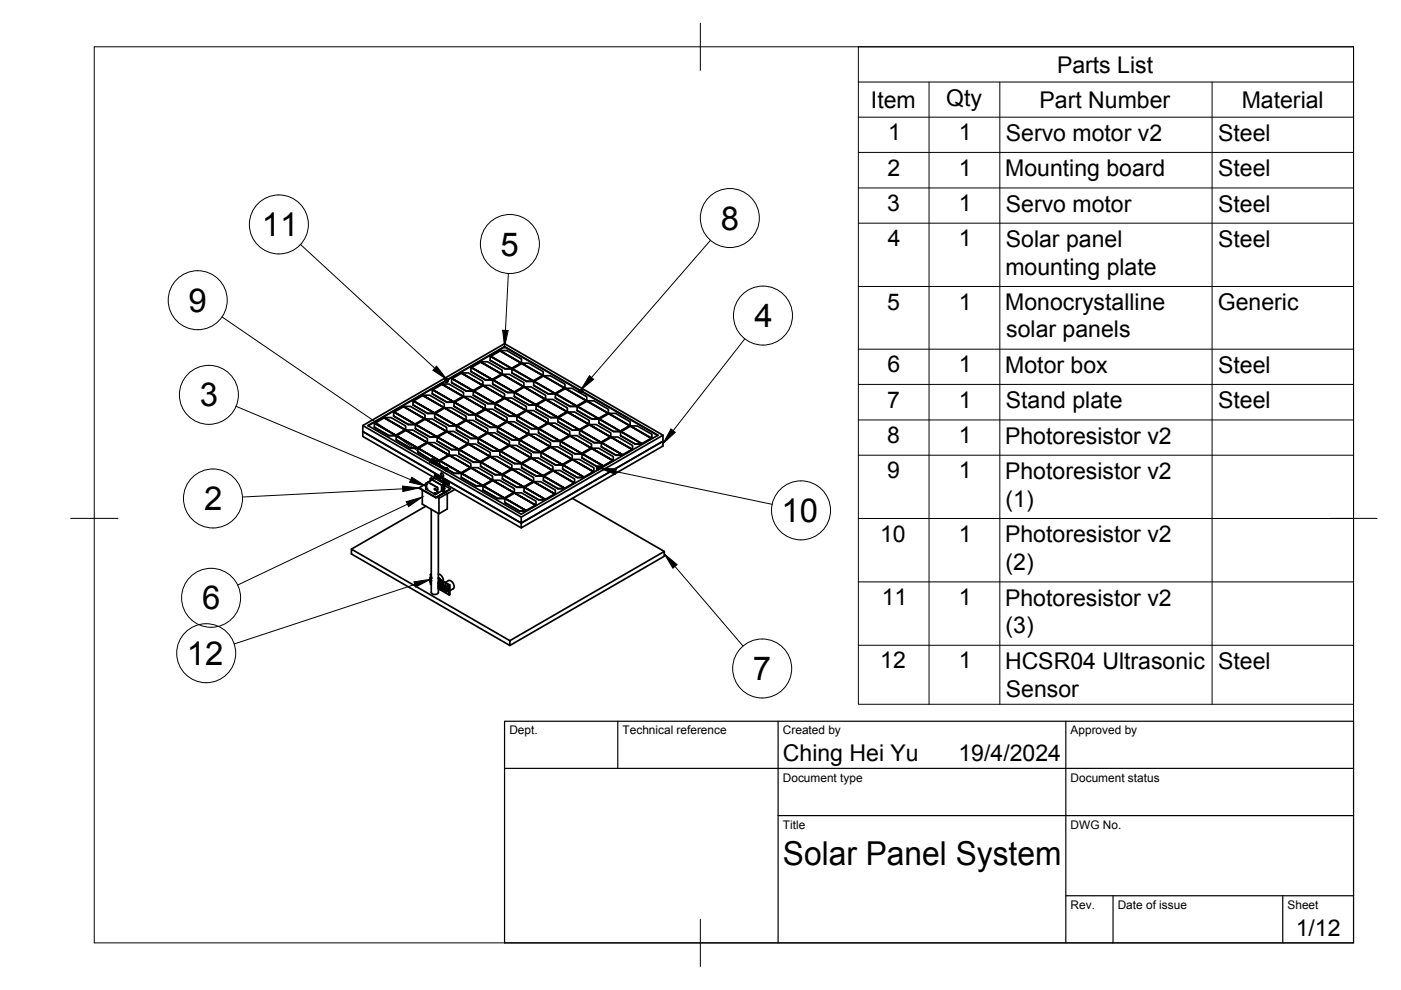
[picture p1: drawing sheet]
<svg xmlns="http://www.w3.org/2000/svg" width="297mm" height="210mm" viewBox="0 0 297 210" stroke-linecap="round" stroke-linejoin="round" font-family="sans-serif">
<!-- layer: Visible -->
<g fill="none" stroke="#000" stroke-width=".36">
<path d="M97.9 79.1l4.4 2.6zM97.9 79.1h1.4l3.1 1.7-.1 .9M99.8 78l4.5 2.5h-1.4l-3.1-1.7zM99.8 78.8l3.1 1.8h1.4M99.8 78.8h.1M100 77.9l1.9-1.1 4.4 2.6M100 77.9l4.4 2.6zM102 76.7l4.4 2.6zM102 76.7h1.4l3.1 1.8-.1 .8M103.9 76.4l3.1 1.8h1.4l-4.4-2.6-.1 .8 3.1 1.8 1.4-.1M104.1 75.5l1.9-1.1 4.4 2.6-1.9 1.1-4.4-2.6 4.4 2.6M106.1 74.4l4.5 2.5"/>
<path d="M106.1 74.4l4.4 2.6M106.1 74.4l1.4-.1 3.1 1.8-.1 .8M106.3 79.4l-1.9 1.1M106.3 79.3l-1.9 1.1M106.5 79.3h-.1M106.6 79.4l4.4 2.6zM106.6 79.4h1.4l3.1 1.7-.1 .9M107 73.5l16 9.2M107 73.5v.1M107 73.5l-12.1 7M107 78.2h.1M108.4 78.2h.1"/>
<path d="M108.5 79.1l3.1 1.8 1.4-.1-4.4-2.6-.1 .9 3.1 1.7h1.4M108.7 78.2l1.9-1.1 4.4 2.6-1.9 1.1zM108.7 78.2l4.4 2.6M110.4 77l-1.9 1.1M110.6 76.9h.1M110.7 77l4.5 2.6M110.7 77l4.4 2.6M110.7 77h1.4l3.1 1.8-.1 .8M115 79.6l-1.9 1.1M115.2 79.6h.1M115.3 79.7l4.5 2.5M115.3 79.7h1.4l3.1 1.7v.8z"/>
<path d="M115.3 79.7h.1M76.9 90.2l30.1-17.3 33.6 19.4v1.2l-30.1 17.4v1M76.9 91.5l33.6 19.4v-1.3l30.1-17.3M76.9 91.5v-1.3l33.6 19.4M76.9 91.5v1l15.6 9M76.9 91.5l33.6 19.4 30.1-17.4v1.1l-30.1 17.3-16.7-9.7M79.4 89.8l4.5 2.5h-1.4l-3.1-1.7zM79.4 90.6l3.1 1.8h1.3M79.4 90.6h.1M79.5 89.7l1.9-1.1 4.5 2.6-2 1.1M79.5 89.7l4.4 2.6zM81.5 88.6l4.4 2.6z"/>
<path d="M81.5 88.6l1.4-.1 3.1 1.8-.1 .8M82.5 92.3v.1M83.5 88.2l3.1 1.8h1.3l-4.4-2.6v.8l3.1 1.8h1.3M83.6 87.4l2-1.2 4.4 2.6-2 1.2M83.6 87.4l4.4 2.6zM83.8 92.3h.1M84 92.5l4.5 2.5h-1.4l-3.1-1.8zM84 93.3l3.1 1.8h1.3M84 93.2v.1M84.1 92.4l2-1.1 4.4 2.5-2 1.2M84.1 92.4l4.4 2.6zM85.6 86.2l4.4 2.6z"/>
<path d="M85.6 86.2h1.4l3.1 1.7-.1 .8M86 91.1l-.1 .1M86.1 91.2l4.5 2.6zM86.1 91.2h1.4l3.1 1.8v.8M86.6 90h.1M87.1 95v.1M87.6 85.9l3.1 1.8h1.3M87.6 85.8v.1M87.7 85l1.9-1.1 4.5 2.5-2 1.2 2-1.2M87.7 85l4.4 2.6zM88.1 90.9l3.1 1.8h1.3M88.2 90l1.9-1.1 4.5 2.6-2 1.1"/>
<path d="M88.2 90l4.4 2.6zM88.4 95h.1M88.6 95.9l3.1 1.8h1.3M88.7 95.1l2-1.2 4.4 2.6-2 1.1M88.7 95.1l4.4 2.5zM89.7 83.8l4.4 2.6zM89.7 83.8h1.4l3.1 1.8-.1 .8M90 88.8l-2 1.1M90.1 88.7l-.1 .1M90.2 88.9l4.4 2.6zM90.2 88.9l1.4-.1 3.1 1.8-.1 .8M90.5 93.8l-2 1.1"/>
<path d="M90.6 93.7v.1M90.7 87.6v.1M90.7 93.9l4.4 2.6zM90.7 93.9l1.4-.1 3.1 1.8-.1 .8M91.2 92.6v.1M91.7 82.7l4.4 2.6h-1.4l-3-1.8zM91.7 83.5l3 1.8h1.4M91.7 97.7h.1M91.8 82.6l1.9-1.1 4.4 2.6-1.9 1.1M91.8 82.6l4.4 2.6zM92.1 87.6h-1.4l-3.1-1.8v-.7l4.4 2.5M92.2 87.7l4.4 2.6h-1.3l-3.1-1.8z"/>
<path d="M92.2 88.5l3.1 1.8h1.3M92.3 87.7l2-1.2 4.4 2.6-2 1.1M92.3 87.7l4.4 2.5zM92.6 92.6h-1.4l-3.1-1.7v-.8l4.4 2.5M92.7 93.5l3.1 1.8h1.3M92.7 93.5h.1M92.8 92.7l2-1.1 4.4 2.5-2 1.2M92.8 92.7l4.4 2.6zM93.1 97.6l-1.4 .1-3.1-1.8v-.8l4.4 2.6M93.2 98.5l1.2 .8M93.3 97.7l2-1.1 4.4 2.5-2 1.2M93.3 97.7l4.4 2.6z"/>
<path d="M93.8 81.5l4.4 2.6zM93.8 81.5l1.4-.1 3.1 1.8-.1 .8M94.2 86.4h-.1M94.3 99.6h.1M94.3 99.4v.2M94.3 99.4h.1M94.3 99.5l.2 .1M94.3 99.6l.2 .2M94.3 86.5l4.4 2.6zM94.3 86.5h1.4l3.1 1.7-.1 .8M94.4 99.2l-.1 .2M94.4 99.3h.1"/>
<path d="M94.4 80.6v.2l-16.3 9.5M94.4 99.2v.1M94.4 99.2l-1.2-.7v-.7l4.4 2.5M94.4 80.6l.4 .2M94.4 80.6h.1M94.5 99.7v.1M94.5 99.6h.1M94.6 80.7h.1M94.5 81h.3M94.6 91.5l-2 1.1M94.6 80.4l-.2 .2M94.6 80.4h.1"/>
<path d="M94.6 99.2h-.2M94.6 80.4l.3 .1M94.7 99.2h.1M94.7 99.2l.1 .1M94.7 99.4h.1M94.7 99.8h.1M94.7 91.4l-.1 .1M94.7 99.7l-.2 .1M94.7 85.3h.1M94.7 99.7v.1M94.8 81l-.4-.2-16.4 9.4 16.3 9.4M94.8 80.8h.1"/>
<path d="M94.8 80.9v.1M94.9 80.5h.1M94.8 91.5l4.5 2.6zM94.8 91.5h1.4l3.1 1.8v.8M94.9 99.3l-.4 .3M94.9 99.4h.1M94.9 99.4l-.4 .2M94.9 99.4l-.1 .2-.3 .1M94.9 99.3v.1M94.9 80.5l.1 .1M95 80.5l12-6.9 15.9 9.2M95 80.8l-.2 .2"/>
<path d="M95 80.7l-.2 .1M95 80.6v.2M95 80.8h.1M95.1 96.5l-2 1.1M95.2 96.4l-.1 .1M95.3 90.3h.1M95.3 96.5l4.5 2.6zM95.3 96.5h1.4l3.1 1.8v.8M95.8 81.1l3 1.8h1.4l-4.4-2.6v.8l3 1.8h1.4M95.8 95.3h.1M95.9 80.3l1.9-1.2 4.5 2.6M95.9 80.3l4.4 2.6z"/>
<path d="M96.1 85.3h.1M96.3 86.1l3.1 1.9h1.3M96.4 85.3l1.9-1.1 4.5 2.5-2 1.2M96.4 85.3l4.4 2.6zM96.6 90.3h.1M96.8 90.4l4.5 2.5h-1.4l-3.1-1.7zM96.8 91.2l3.1 1.8h1.3M96.9 90.3l1.9-1.1 4.5 2.6M96.9 90.3l4.4 2.6zM97.2 95.3h-1.4l-3.1-1.8v-.7l4.4 2.5M97.3 95.4l4.5 2.6h-1.4l-3.1-1.8zM97.3 96.2l3.1 1.8h1.3"/>
<path d="M97.4 95.3l2-1.1 4.4 2.6M97.4 95.3l4.4 2.6zM98.3 84l-.1 .1M98.4 84.1l4.4 2.6zM98.4 84.1h1.4l3.1 1.8-.1 .8M98.8 89l-.1 .1M98.8 82.9h.1M98.9 89.1l4.4 2.7zM98.9 89.1h1.4l3.1 1.8-.1 .8M99.2 94.1l-2 1.1M99.3 94v.1M99.4 87.9v.1"/>
<path d="M99.4 94.2l4.4 2.6zM99.4 94.2l1.4-.1 3.1 1.8-.1 .8M99.7 99.1l-2 1.2M99.8 99.1h.1M99.9 92.9v.1M99.9 99.2l4.5 2.6zM99.9 99.2h1.4l3.1 1.8v.8M100.4 83l4.4 2.5h-1.4l-3-1.7zM100.4 83.8l3 1.8h1.4M100.4 98h.1M100.5 82.9l1.9-1.1 4.4 2.6-1.9 1.1M100.5 82.9l4.4 2.6z"/>
<path d="M100.8 87.9h-1.4l-3.1-1.8v-.7l4.4 2.5M100.9 88.8l3.1 1.8h1.3l-4.4-2.6v.8l3.1 1.8 1.3-.1M101 88l2-1.2 4.4 2.6-2 1.1M101 88l4.4 2.5zM101.2 92.9h.1M101.4 93.8l3.1 1.8h1.4l-4.4-2.6-.1 .8 3.1 1.8h1.4M101.5 93l2-1.1 4.4 2.5-2 1.2M101.5 93l4.4 2.6zM101.7 98h.1M101.9 98.1l4.5 2.5h-1.4l-3.1-1.8zM101.9 98.8l3.1 1.9 1.4-.1M102 98l2-1.1 4.4 2.5-2 1.2"/>
<path d="M102 98l4.4 2.6zM102.3 81.7l-2 1.2M102.4 81.6l-.1 .1M102.5 81.8l4.4 2.6zM102.5 81.8l1.4-.1 3.1 1.8-.1 .8M102.8 86.7l-2 1.1M102.9 86.6l-.1 .1M102.9 80.5v.1M103 86.8l4.4 2.6zM103 86.8h1.4l3.1 1.7-.1 .8M103.3 91.8l-2 1.1M103.4 91.7l-.1 .1"/>
<path d="M103.4 85.5v.1M103.5 91.8l4.4 2.6zM103.5 91.8h1.4l3.1 1.8-.1 .8M103.8 96.8l-2 1.1M103.9 96.7l-.1 .1M104 90.6h.1M104 96.8l4.5 2.6zM104 96.8h1.4l3.1 1.8v.8M104.3 80.5h.1M104.5 81.4l3 1.8h1.4l-4.4-2.6v.8l3 1.8h1.4M104.5 95.6h.1M104.6 80.6l1.9-1.2 4.5 2.6-2 1.2"/>
<path d="M104.6 80.6l4.4 2.6zM104.8 85.5h.1M105 86.5l3.1 1.8h1.3M105 86.4v.1M105.1 85.6l1.9-1.1 4.5 2.5-2 1.2M105.1 85.6l4.4 2.6zM105.5 90.7l4.5 2.5h-1.4l-3.1-1.7zM105.5 91.5l3.1 1.8h1.3M105.6 90.6l1.9-1.1 4.5 2.6M105.6 90.6l4.4 2.6zM106 96.5l3.1 1.8h1.3M106.1 95.6l2-1.1 4.4 2.6"/>
<path d="M106.1 95.6l4.5 2.6zM107 84.3l-.1 .1M107.1 84.4l4.4 2.6zM107.1 84.4h1.4l3.1 1.8-.1 .8M107.4 89.4l-2 1.1M107.5 89.3l-.1 .1M107.5 83.2h.1M107.6 89.4l4.4 2.6zM107.6 89.4h1.4l3.1 1.8-.1 .8M107.9 94.4l-2 1.1M108 94.3l-.1 .1M108.1 88.2v.1"/>
<path d="M108.1 94.5l4.5 2.6zM108.1 94.5l1.4-.1 3.1 1.8v.8M108.4 99.4l-2 1.2M108.5 99.3v.1M108.6 93.2v.1M108.6 99.5l4.5 2.6zM108.6 99.5h1.4l3.1 1.8v.8M109.1 84.1l3 1.8 1.4-.1-4.4-2.5v.8l3 1.7h1.4M109.1 98.3h.1M109.2 83.2l1.9-1.1 4.4 2.6M109.2 83.2l4.4 2.6zM109.5 88.2h-1.4l-3.1-1.8v-.7l4.4 2.5"/>
<path d="M109.6 89.1l3.1 1.8h1.4l-4.5-2.6v.8l3.1 1.8 1.4-.1M109.6 89.1h.1M109.7 88.3l2-1.2 4.4 2.6-2 1.1M109.7 88.3l4.4 2.5zM109.9 93.2h.1M110.1 94.1l3.1 1.8h1.3M110.1 94.1h.1M110.2 93.3l2-1.1 4.4 2.5-2 1.2M110.2 93.3l4.4 2.6zM110.5 98.2l-1.4 .1-3.1-1.8v-.8l4.4 2.6M110.6 99.1l3.1 1.9h1.3M110.7 98.3l2-1.1 4.4 2.5-2 1.2"/>
<path d="M110.7 98.3l4.4 2.6zM111 82l-2 1.1M111.1 81.9l-.1 .1M111.2 82.1l4.4 2.6zM111.2 82.1l1.4-.1 3.1 1.8-.1 .8M111.6 86.9l-.1 .1M111.6 80.8v.1M111.7 87.1l4.4 2.6zM111.7 87.1h1.4l3.1 1.7-.1 .8M112 92.1l-2 1.1M112 92l-2 1.2M112.1 92h-.1"/>
<path d="M112.1 85.8v.1M112.2 92.1l4.4 2.6zM112.2 92.1h1.4l3.1 1.8-.1 .8M112.5 97.1l-1.9 1.1M112.6 97v.1M112.7 90.9h.1M112.7 97.1l4.5 2.6zM112.7 97.1h1.4l3.1 1.8v.8M113 80.8v.1M113.2 81.7l3 1.8h1.4l-4.4-2.6v.8l3 1.8h1.4M113.2 95.9h.1M113.3 80.8l1.9-1.1 4.5 2.6-2 1.2z"/>
<path d="M113.3 80.8l4.4 2.7 2-1.2M113.7 86.7l3.1 1.9h1.3M113.8 85.9l1.9-1.1 4.5 2.5M113.8 85.9l4.4 2.6zM114.2 91.8l3.1 1.8 1.4-.1-4.5-2.6v.9l3.1 1.7h1.4M114.3 90.9l1.9-1.1 4.5 2.5-2 1.2M114.3 90.9l4.4 2.6zM114.6 95.9h-1.4l-3.1-1.8v-.7l4.4 2.5M114.7 96.8l3.1 1.8h1.4l-4.4-2.6-.1 .8 3.1 1.8 1.4-.1M114.7 96.8h.1M114.8 95.9l2-1.1 4.4 2.6-1.9 1.1M114.8 95.9l4.5 2.6z"/>
<path d="M115.5 84.7l-1.9 1.1M115.7 84.6l-.1 .1M115.8 84.7l4.4 2.6zM115.8 84.7h1.4l3.1 1.8-.1 .8M116.1 89.7l-2 1.1M116.2 89.6l-.1 .1M116.2 83.5h.1M116.3 89.7l4.4 2.6zM116.3 89.7h1.4l3.1 1.8-.1 .8M116.7 94.6l-.1 .1M116.8 88.5v.1M116.8 94.8l4.5 2.6z"/>
<path d="M116.8 94.8l1.4-.1 3.1 1.8v.8M117.2 99.6v.1M117.3 93.5v.1M117.3 99.8l4.5 2.6zM117.3 99.8h1.4l3.1 1.8v.7M117.6 83.5h.1M117.8 84.4l3.1 1.8 1.3-.1M117.8 83.6l4.4 2.5h-1.3l-3.1-1.7zM117.8 84.4h.1M117.8 98.6h.1M117.9 83.6l4.4 2.5 1.9-1.1M117.9 83.5l1.9-1.1 4.4 2.6"/>
<path d="M117.9 83.5l4.4 2.6 1.9-1.1M117.9 83.5v.1M118.2 88.5h-1.4l-3.1-1.8v-.7l4.4 2.5M118.3 89.4l3.1 1.8h1.3M118.4 88.6l2-1.2 4.4 2.6M118.4 88.6l4.4 2.5zM118.8 94.4l3.1 1.8h1.3M118.9 93.6l2-1.2 4.4 2.6M118.9 93.6l4.4 2.6zM119.3 99.4l3.1 1.9 1.3-.1h-1.3l-3.1-1.8 .1-.8 4.4 2.6M119.4 98.6l2-1.1 4.4 2.6M119.4 98.6l4.4 2.6z"/>
<path d="M119.9 82.4l4.4 2.6 .1-.1M119.9 82.4l4.4 2.6M119.9 82.4l1.4-.1 3.1 1.8-.1 .8M119.9 82.4h.1M120.2 87.3l-2 1.2M120.3 87.2l-.1 .1M120.4 87.4l4.4 2.6zM120.4 87.4l1.4-.1 3.1 1.8-.1 .8M120.7 92.3l-2 1.2M120.8 92.3h-.1M120.9 86.1v.1M120.9 92.4l4.4 2.6z"/>
<path d="M120.9 92.4h1.4l3.1 1.8-.1 .8M121.2 97.4l-1.9 1.1M121.3 97.3v.1M121.4 91.2h.1M121.4 97.4l4.5 2.6zM121.4 97.4h1.4l3.1 1.8v.7M121.9 96.2h.1M122.2 86.1v.1M122.4 87.1l3.1 1.8 1.4-.1M122.4 86.3l4.5 2.5h-1.4l-3.1-1.8zM122.4 87v.1M122.5 86.2l1.9-1.1 4.5 2.5-2 1.2z"/>
<path d="M122.5 86.2l4.4 2.6M122.8 91.1l-1.4 .1-3.1-1.8v-.8l4.4 2.6M122.9 82.9v.2M122.9 91.3l4.5 2.5h-1.4l-3.1-1.8zM122.9 92.1l3.1 1.8 1.4-.1M122.9 82.9l.2 .2M122.9 83v.1M122.9 92v.1M122.9 83.1l.2 .1M122.9 82.9h.1M122.9 83.1h.1M123 82.7h.1"/>
<path d="M123 82.7l-.1 .2M123 82.8h.1M123 91.2l1.9-1.1 4.5 2.5-2 1.2M123 91.2l4.4 2.6zM123.1 83h.1M123.3 82.7h.1M123.3 82.7l.2 .1M123.3 82.7h-.3M123.3 96.2h-1.4l-3.1-1.8v-.7l4.4 2.5M123.4 82.9h.1M123.3 83.2h.1M123.3 82.9h.1"/>
<path d="M123.4 83.2h-.3M123.4 97.1l3.1 1.8h1.3M123.5 83.1l15.9 9.2M123.5 82.8l-.4 .2M123.5 82.8h.1M123.5 82.8v.1M123.5 82.9l-.4 .1M123.5 82.9v.2l-.4 .1M123.5 83l16 9.3-29 16.7-16-9.2M123.5 96.2l2-1.1 4.4 2.6-1.9 1.1M123.5 96.2l4.5 2.6zM124.5 85l4.5 2.6"/>
<path d="M124.5 85l4.4 2.6M124.5 85h1.4l3.1 1.8-.1 .8M124.8 90l-2 1.1M124.9 89.9l-.1 .1M125 90l4.4 2.6zM125 90h1.4l3.1 1.8-.1 .8M125.3 95l-2 1.2M125.4 94.9l-.1 .1M125.5 88.8v.1M125.5 95.1l4.5 2.6zM125.5 95.1l1.4-.1 3.1 1.8v.8M125.9 100h.1"/>
<path d="M126 93.8v.1M126.5 98.9h.1M126.5 99.2l.1 .2 .3 .1M126.5 99.1l.4 .2M126.6 99.1h-.1M126.7 99.2h.1M126.6 99.5h.3M126.6 99.5h.1M126.7 99.5h.1M126.7 99l-.2 .1M126.7 99h.3M126.7 99h.1"/>
<path d="M126.8 88.8v.1M126.9 99.3h.1M126.9 99.5h.1M127 99.1h.1M127 99h.1M127 89.7l3.1 1.8h1.4l-4.5-2.6v.8l3.1 1.8 1.4-.1M127 99l.1 .2M127.1 88.9l2-1.2 4.4 2.6-2 1.1zM127.1 88.9l4.4 2.5M127.1 99.2l-.2 .1M127.1 99.4l-.2 .1M127.1 99.2v.1"/>
<path d="M127.1 99.4h.1M127.1 99.2h.1M127.1 99.3v.1M127.5 94.7l3.1 1.8h1.4M127.5 94.7h.1M127.6 93.9l2-1.2 4.4 2.6M127.6 93.9l4.4 2.5zM127.9 98.8l-4.5-2.5v.8l3.1 1.8h1.3M128.9 87.6l-2 1.1M129 87.5v.1M129.1 87.7l4.5 2.5M129.1 87.7l4.4 2.6"/>
<path d="M129.1 87.7l1.4-.1 3.1 1.8-.1 .8M129.4 92.6l-2 1.2M129.5 92.6h-.1M129.6 92.7l4.4 2.6zM129.6 92.7h1.4l3.1 1.8v.7M129.9 97.7l-1.9 1.1M130 97.6h.1M130.1 91.5h.1M130.6 96.5h.1M131.4 91.5h.1M131.6 92.3l3.1 1.9 1.4-.1-4.5-2.6v.8l3.1 1.8h1.3M131.7 91.5l1.9-1.1 4.5 2.6-2 1.1z"/>
<path d="M131.7 91.5l4.4 2.6 2-1.2M131.9 96.5h-1.3l-3.1-1.8v-.7l4.5 2.5M132 96.4l-.1 .1M133.5 90.3l-2 1.1M133.6 90.2h.1M133.7 90.3l4.5 2.6zM133.7 90.3h1.4l3.1 1.8v.8M134 95.3l-2 1.1M134 95.3h.1M134.7 94.1v.1M136.1 94.1l-.1 .1M89.5 103.9v3l3.6 2 1.7-1v-3.3l-.4-.2"/>
<path d="M90.3 107.3l-15.8 9.1M90.3 102.6l-1.4 .8M90.3 103.5l.1 .2M90.3 103.7h.1M90.3 103.5l.2 .2M90.3 102.6l.2 .2M90.3 103.7l2 1.2M90.3 102.6l.1 .1M90.3 102.5l.1 .2M90.3 102.6h.1M90.3 102.7h.1M90.4 103.7h.1"/>
<path d="M90.4 103.6h.1M90.4 102.7h.1M90.4 103.6v.1M90.4 102.6v.1M90.4 102.7l.1 .1M90.5 102.8h.1M90.7 102.2l.9-.5 2 1.2v1.2M90.7 102.2l2.1 1.2v1.2M90.7 102.2l2.1 1.2-.2 .9 .2-.1M90.7 102.2l-.4 .3v1.2M91.2 102v-.5l2.8 1.6v.6l-.2-.1 .2 .1M91.2 101.5l.3-.1 .4 .2 .3-.2 .3 .2"/>
<path d="M91.4 108v17.6a.87 .87 0 0 0 1.5 0v-16.7M91.4 101.7v.1M91.5 101.8l-.2-.2v.3M92.1 104.6v.1M92.1 104.6h.2M92.1 104.6h.1M92.2 104.6l.1 .1h-.1M92.2 103.6l.1 .2M92.2 104.6l-.1 .1M92.2 103.6l-.1 .1M92.2 104.7h.1M92.2 103.6h-.1"/>
<path d="M92.2 103.7v.1M92.2 103.7h.1M92.3 104.6l-.2 .1M92.3 103.7v.1M92.3 103.8h-.1h.1M92.3 103.7h.1M92.3 104.6l-.1 .1M92.3 100.9l.1 .2zM92.3 100.7l1.5 .8M92.3 101.2l.3 .3M92.3 104.8h.1M92.3 100.7l-.2 .2 .2 .3"/>
<path d="M92.4 100.9v.1M92.4 100.7l1.2 .6M92.4 100.7h-.2M92.4 105.4l3.1-1.7zM92.4 105.4l-3.5-2 3.5 2.2M92.5 101l.1 .2zM92.5 101.6l.3-.2h.3l.7 .9M92.5 101.6h.1M92.6 101v.1M92.6 105.4l.5 .3M92.7 101.1v.2zM92.7 104.2l.1 .4"/>
<path d="M92.7 103.8v.4M92.7 104.2h-.1M92.7 101.1l.1 .1M92.8 104.6l-.4 .3M92.9 101.8l1.3 .7v.5M92.9 101.4l-.1-.2 .1 .2M92.9 101.2v.1M93 101.4h.1M93.1 101.3v.1M93.3 101.4l-.1 .1M93.4 101.4l-.2 .1M93.4 101.4a.49 .49 0 0 1 .5 .3 .49 .49 0 0 1-.2 .5"/>
<path d="M93.5 100.3l.4 .2 .1 .5-.4-.1zM93.6 101.2l.3 .2M93.6 104.1l-.8 .5M93.7 103l.3 .2v.3h-.3l.3 .3v.4l-.3-.2zM93.7 104h.3M93.8 102.2l1.3 .6-.1-.5M93.8 103.1v.3M93.8 103.8v.1M93.8 101.5l1.2 .8M93.8 102.2h.1M93.9 101.4l1.2 .8 .1 .3v.2M93.9 102.8h.1"/>
<path d="M93.9 102.8l.3 .2M94 103.3l-.3 .1M94 101.9l.1 .2zM94.1 101.9v.1M94.2 102l.1 .2zM94.2 103.6l-.2 .2M94.2 102.9l1.3 .8M94.2 102.5v.1M94.3 103v.6l-.3 .1v.6l-.4-.2M94.3 103.6v.6M94.3 103h.1M94.3 102v.1"/>
<path d="M94.3 104.2l-.3 .1M94.4 102.1l.1 .2zM94.4 102.2h.1M94.6 102.2l.1 .2zM94.6 102.3h.1M94.7 102.3l.1 .2zM94.8 102.4h.1M94.8 104.6l-1.7 1.1v3.2M94.9 102.5l.1 .1zM95 102.5h.1M95.2 102.8h-.1M96.3 100.3v.1"/>
<path d="M96.4 103.8l-1.6 .9M97.7 100.3h-1.4l-1.4-.8 1.4 .9h1.3M97.8 101.2l3.1 1.8h1.3M97.9 100.4l2-1.2 4.4 2.6-1.9 1.1M97.9 100.4l4.5 2.5zM100.9 103h.1M102.3 102.9l-1.4 .1-3.1-1.8v-.8l4.4 2.6M102.4 103.1l4.5 2.6h-1.4l-3.1-1.8zM102.4 103.9l3.1 1.8h1.3M102.4 103.9h.1M102.6 103l1.9-1.1 4.4 2.6M102.6 103l4.4 2.6z"/>
<path d="M104.4 101.7v.1M104.6 101.9l4.4 2.6zM104.6 101.9l1.3-.1 3.2 1.8-.1 .8M105 100.6v.1M105.5 105.7h.1M106.5 101.5l3.1 1.8h1.4l-4.4-2.6-.1 .8 3.1 1.8 1.4-.1M106.6 100.7l2-1.2 4.4 2.6-1.9 1.1M106.6 100.7l4.5 2.5zM106.8 105.7h.1M107 106.5l3.1 1.8h1.3h-1.3l-3.1-1.8 .1-.8 4.4 2.6M107.1 105.7l2-1.1 4.4 2.5-1.9 1.2M107.1 105.7l4.5 2.6z"/>
<path d="M108.9 104.5l-1.9 1.1M109.1 104.4l-.1 .1M109.2 104.5l4.4 2.6zM109.2 104.5h1.4l3 1.8v.7M109.6 103.3h.1M110.1 108.3h.1M111.1 104.2l3.1 1.8h1.3M111.3 103.3l1.9-1.1 4.4 2.5-1.9 1.2M111.3 103.3l4.4 2.6zM113 102.1l-1.9 1.1M113.1 102v.1M113.3 102.2l4.4 2.5z"/>
<path d="M113.3 102.2l1.3-.1 3.2 1.8v.8M113.5 107.1l-1.9 1.1M113.6 107.1h.1M113.7 100.9v.1M114.2 106h.1M115.1 100.9h-1.4l-3.1-1.8v-.7l4.4 2.5M115.2 101.8l3.1 1.8h1.3M115.2 101.8h.1M115.3 101l2-1.2 4.4 2.6-1.9 1.1M115.3 101l4.5 2.5zM115.6 105.9l-4.5-2.5v.8l3.1 1.8h1.3M117.6 104.7l-1.9 1.2"/>
<path d="M117.7 104.7h.1M118.3 103.6h.1M119.7 103.5l-4.5-2.5v.8l3.1 1.8h1.3M121.3 105.7l19.5 11.2M121.8 102.4h.1M122.4 101.2v.1M123.8 101.2h.1M125.8 100l-2 1.2M91.3 121.8v2.1l.1 .1M91.3 121.8l.1 .1M91.3 122.5h.1M91.3 122.7h.1"/>
<path d="M91.3 122.8h.1M91.3 123h.1M91.3 123.1h.1M91.3 123.1v.1M91.3 123.3h.1M91.3 122.5v.1M91.3 122.6v.1M91.3 122.7v.2M91.3 123.5h.1M91.3 123.4h.1M91.3 122.4v.1M91.3 122.6h.1"/>
<path d="M91.3 122.7v.1M91.3 123v.1M91.3 122.5l.1 1.1M91.3 122.5l.1 .1M91.4 122.4l-.1 .1M91.4 121.8h-.1M91.4 123.7v.1M91.4 122v.2M92.9 121.7l.4 .1 .5 .6 .2 .8M92.9 124.6l.2 .1-.2 .1v-.1M92.9 123.6l.1 .1M92.9 123.9l.4 .2v-.1"/>
<path d="M92.9 124.8l2.3 1.3M92.9 123.7l.1 .1M92.9 122.6h.1M93 123.8l.1 .1M93 124.3l.4 .2M93 122.6h.1M93 124.3h.1M93 124.3l.2 .2M93 123.6l-.1 .1M93 123.7v.1M93 123.7h-.1M93 123.7h.1"/>
<path d="M93 123.8v.1M93 123.8h.1M93.1 123.8l.1 .1M93.1 123.7l-.1 .1M93.1 122.9h.1M93.1 122.9l.1 .1M93.1 122.7l.1 .1M93.1 124.3v.1M93.1 123.7h.1M93.1 123.6v.1M93.1 123.8h.1M93.1 123.4l.1 .1"/>
<path d="M93.1 123.3h.1M93.1 124.4h.1M93.2 123.1v.1M93.2 123.4h-.3M93.2 123.3l-.1-.7v.8M93.2 123.7l-.1 .1M93.2 123.7h.1M93.2 123.9h.1M93.2 123l-.1 .1M93.2 122.7v.9M93.2 122.7h.1M93.2 123.5v.1"/>
<path d="M93.2 123.7v.1M93.3 122.7h.1M93.2 123.9l.1 .1M93.2 124.4h.1M93.2 123.8h-.1M93.2 123.6h.1M93.2 124.4l.1 .1M93.3 123.8l-.1 .1M93.3 123.8h.1M93.3 124.5h.1M93.3 123.3l.2-.1 .2 .3-.2 .1zM93.3 123l.2 .2"/>
<path d="M93.3 123.8v.1M93.3 122.8l2.1 1.2v2.1h-.2M93.3 123.4v.1M93.3 123.5v-.8l-.1 .9M93.3 123.9h.1M93.3 123l1.9 1.1M93.3 123.5h.1M93.3 124.9h.2l-.1 .1M93.3 123.6h.1M93.3 123.9v.1M93.3 124v.1M93.3 124.1v.4"/>
<path d="M93.4 125h.1M93.4 123.9l.1 .1M93.4 124h-.1M93.4 123.9h.1M93.4 123.9h-.1M93.4 124.5h.1M93.4 124v.5M93.4 123.4l-.1 .2M93.4 124.5v.1M93.4 123.1l-.1 .1M93.4 123.9v.1M93.6 125h.2z"/>
<path d="M93.6 125l.1 .1M93.7 123.2l-.3 .2M93.7 123.3l-.2 .1M93.7 123.7l.3 .1zM93.7 123.7l.2 .2 .1-.1M93.7 124.1l.3 .1zM93.7 124.4l.2 .2 .1-.1M93.7 124.6h.2v.2l-.2-.2 .2 .2M93.7 123.9l.2 .2v-.2M93.7 124.1l.3 .2M93.7 124.2l.1 .1M93.8 124.3h.2"/>
<path d="M93.8 124.2l-.1 .1 .2 .2M93.8 125.1v.1M93.8 124.2h.1M93.8 124.4h-.1l.2 .1M93.8 125l-.1 .1M93.9 125.1l.2 .1M93.9 125.1l.1 .2M93.9 125.1l.1 .1M93.9 123.8v.1M93.9 124.2v.1M93.9 124.3v.1M93.9 124.5v.1"/>
<path d="M93.9 123.9h-.2l.2 .1M94 124.2h-.1M94 124.3l-.1 .1M94 124l-.1 .1M94 124.7h-.1M94 125.2h.1M94 125.3h.1M94.1 125.2h.1M94.1 125.3h.3zM94.1 125.3l.2 .1 .1-.1M94.2 124.5l.8 .5M94.3 124.2l.2-.1-.2 .2"/>
<path d="M94.3 125.2h.1M94.3 124.2h.1M94.3 124.5l-.1 .4 .9 .5M94.3 124.5h.1M94.3 124.9v.1M94.3 125h.1M94.3 125.4h.1M94.3 125.1v.1M94.3 125.1l.2 .1-.2 .1M94.4 124.4v.1M94.4 125h.1M94.4 124.5h.1"/>
<path d="M94.4 124.4l.1 .1M94.4 124.5l.1 .1M94.4 124.3h.1M94.4 124.3v.2M94.4 124.4l-.1 .1M94.4 125l.3 .2M94.4 125.4l.2 .2v-.1M94.4 125.4l.2 .1zM94.4 124.3v.1M94.4 123.5l1-.4 .4 .2 .3 .5 .1 .9-.8 .5M94.5 125h.1M94.5 124.4v.1"/>
<path d="M94.5 124.5v.1M94.5 124.6h.1M94.5 124.5l.1 .1M94.5 124.5h.1M94.5 125.1h.1M94.6 124.4h-.1M94.6 125.1h.1M94.6 125.5v.1M94.6 124.5h.1M94.6 124.6v.1M94.6 124.4v.1M94.6 124.6h.1"/>
<path d="M94.6 124.6l.1 .1M94.6 124.4h.1M94.6 124.4v.2M94.7 124.6v.1M94.7 124.5l-.1 .1M94.7 124.6h.1M94.7 124.5h.1M94.7 125.2h.1M94.7 124.7h.1M94.7 124.5l.1 .1M94.7 124.5v.1M94.8 124.7v.1"/>
<path d="M94.8 125.2h.1M94.8 124.6h-.1M94.8 125.2v.1M94.8 124.7h.1M94.8 124.6l-.1 .1M94.8 124.5v.1M94.8 124.6l.1 .1M94.8 125.3h.1M94.8 124.7l.1 .1M94.9 124.6l-.1 .1M94.9 125.3h.1M94.9 124.7l.1 .1"/>
<path d="M94.9 124.6h.1M94.9 125.3l.2 .1M94.9 124.7l-.1 .1M94.9 124.8v.1M94.9 124.7h.1M95 124.7h-.1M95 124.8h-.1M95 125.3v.1M95 124.8v.1M95 124.8h.1M95 124.7h.1M95 124.6v.2"/>
<path d="M95 124.6v.1M95 124.9h.1M95 124.7v.1M95 125l.1-.1-.1 .4zM95 124.1l.1 .2zM95 125.8l.1 .1zM95.1 124.8v.1M95.1 124.8h-.1M95.1 124.8l-.1 .1M95.1 125.3h.1M95.1 124.9h.1M95.1 125.3v.1"/>
<path d="M95.1 124.8h.1M95.1 124.7v.1M95.1 124.7h.1M95.2 124.1v2M95.4 124l-.2 .1M108.1 135.8l32.7-18.9v1l-32.7 19zM108.1 135.8l-33.6-19.4v1l33.6 19.5"/>
<circle cx="127" cy="99" r=".03"/>
</g>
<g fill="#000">
<circle cx="94.4" cy="99.2" r=".18"/>
<circle cx="94.4" cy="99.3" r=".18"/>
<circle cx="94.5" cy="80.7" r=".18"/>
<circle cx="94.5" cy="81" r=".18"/>
<circle cx="94.6" cy="81" r=".18"/>
<circle cx="94.6" cy="80.7" r=".18"/>
<circle cx="94.8" cy="80.5" r=".18"/>
<circle cx="94.9" cy="80.5" r=".18"/>
<circle cx="123.1" cy="82.8" r=".18"/>
<circle cx="123.1" cy="82.7" r=".18"/>
<circle cx="126.6" cy="99.2" r=".18"/>
<circle cx="126.7" cy="99.2" r=".18"/>
<circle cx="126.9" cy="99.1" r=".18"/>
<circle cx="127" cy="99" r=".18"/>
<circle cx="90.3" cy="103.5" r=".18"/>
<circle cx="90.4" cy="102.6" r=".18"/>
<circle cx="90.4" cy="103.6" r=".18"/>
<circle cx="90.5" cy="103.7" r=".18"/>
<circle cx="92.2" cy="103.8" r=".18"/>
<circle cx="92.2" cy="104.6" r=".18"/>
<circle cx="91.3" cy="122.5" r=".18"/>
<circle cx="91.3" cy="122.7" r=".18"/>
<circle cx="91.3" cy="123.1" r=".18"/>
<circle cx="91.3" cy="123.2" r=".18"/>
<circle cx="91.3" cy="122.4" r=".18"/>
<circle cx="92.9" cy="124.2" r=".18"/>
<circle cx="92.9" cy="123.6" r=".18"/>
<circle cx="93" cy="124.3" r=".18"/>
<circle cx="93" cy="123.6" r=".18"/>
<circle cx="93.1" cy="123.2" r=".18"/>
<circle cx="93.1" cy="123.4" r=".18"/>
<circle cx="93.1" cy="122.9" r=".18"/>
<circle cx="93.1" cy="124.3" r=".18"/>
<circle cx="93.1" cy="123.6" r=".18"/>
<circle cx="93.2" cy="124.4" r=".18"/>
<circle cx="93.3" cy="124.5" r=".18"/>
<circle cx="93.3" cy="123" r=".18"/>
<circle cx="94.4" cy="125" r=".18"/>
<circle cx="94.4" cy="124.3" r=".18"/>
<circle cx="94.5" cy="125.1" r=".18"/>
<circle cx="94.5" cy="124.4" r=".18"/>
<circle cx="94.6" cy="124.4" r=".18"/>
<circle cx="94.7" cy="125.2" r=".18"/>
<circle cx="94.7" cy="124.5" r=".18"/>
<circle cx="94.9" cy="125.3" r=".18"/>
<circle cx="95" cy="124.6" r=".18"/>
<circle cx="95" cy="125.4" r=".18"/>
<circle cx="95" cy="124.7" r=".18"/>
<circle cx="95.1" cy="124.7" r=".18"/>
</g>
<!-- layer: Visible Narrow -->
<path d="M94.5 81h.1M94.7 99.8h.1M123.3 83.2h.1M126.6 99.5h.1" fill="none" stroke="#000" stroke-width=".21"/>
<!-- layer: BORDER -->
<path d="M20 9.9h267v190h-267zM148.5 4.9v10M15 109.9h10M282 109.9h10M148.5 194.9v10" fill="none" stroke="#000" stroke-width=".21"/>
<!-- layer: TITLEBLOCK -->
<path d="M107 152.9h180v47h-180zM131 152.9v10M165 152.9v47M226 152.9v47M107 162.9h180M165 172.9h122M226 189.9h61M236 189.9v10M272 189.9v10" fill="none" stroke="#000" stroke-width=".25"/>
<!-- layer: Parts Lists -->
<g fill="none" stroke="#000" stroke-width=".21">
<path d="M182 9.9h105v139.4h-105zM182 17.4h105M197 17.4v131.9M212 17.4v131.9M257 17.4v131.9M182 24.8h105M182 32.3h105M182 39.8h105M182 47.3h105M182 60.7h105M182 74h105M182 81.5h105"/>
<path d="M182 89h105M182 96.5h105M182 109.9h105M182 123.4h105M182 136.8h105"/>
</g>
<!-- layer: Balloons -->
<g fill="none" stroke="#000" stroke-width=".21">
<path d="M63.7 51.8l28.5 26.3M107.8 58l-.6 12M150.6 51l-25.2 29M47.1 67.2l44.3 30.3M157.9 71.9l-15.2 19.4M50 86.1l37.1 15.6M130.6 100l33.1 6.9M85.4 103.6l-34 1.8M86.4 106.9l-36 17.2M87.9 123.9l-38.3 12.6M143.1 120.1l14.4 16.9"/>
<circle cx="59.1" cy="47.6" r="6.3"/>
<circle cx="108.1" cy="51.7" r="6.3"/>
<circle cx="154.7" cy="46.2" r="6.3"/>
<circle cx="41.9" cy="63.7" r="6.3"/>
<circle cx="161.8" cy="66.9" r="6.3"/>
<circle cx="44.3" cy="83.7" r="6.3"/>
<circle cx="45.2" cy="105.7" r="6.3"/>
<circle cx="169.8" cy="108.2" r="6.3"/>
<circle cx="43.7" cy="138.5" r="6.3"/>
<circle cx="44.8" cy="126.8" r="6.3"/>
<circle cx="161.6" cy="141.7" r="6.3"/>
</g>
<path d="M92.6 77.6l2.1 2.8-2.9-1.9zM106.6 70l1.1 .1-.7 3.4zM91.7 97l2.6 2.5-3.3-1.5zM125 79.7l.9 .7-2.8 2.3zM142.3 90.9l.9 .8-2.6 2.4zM85.3 103.1l3.6 .4-3.5 .7zM86.1 106.4l3.4-1-2.9 2zM87.3 101.2l3 1.9-3.5-.9zM127.1 99.3l3.6 .1-.2 1.2zM87.8 123.4l3.5-.6-3.2 1.7zM140.8 117.4l2.8 2.3-.9 .8z" fill="#000" stroke="#000" stroke-width=".21"/>
<g font-size="7">
<text x="55.5" y="50.1">11</text>
<text x="152.8" y="48.7">8</text>
<text x="106.2" y="54.2">5</text>
<text x="40" y="66.1">9</text>
<text x="159.9" y="69.4">4</text>
<text x="42.4" y="86.2">3</text>
<text x="43.3" y="108.2">2</text>
<text x="165.7" y="110.7">10</text>
<text x="42.8" y="129.2">6</text>
<text x="39.6" y="141">12</text>
<text x="159.6" y="144.2">7</text>
<text x="166" y="183.4">Solar Panel System</text>
</g>
<g font-size="4.9">
<text x="224.1" y="15.4">Parts List</text>
<text x="184.7" y="22.8">Item</text>
<text x="200.6" y="22.4">Qty</text>
<text x="220.4" y="22.8">Part Number</text>
<text x="263.3" y="22.8">Material</text>
<text x="188.3" y="29.8">1</text>
<text x="203.3" y="29.8">1</text>
<text x="213.3" y="29.9">Servo motor v2</text>
<text x="258.3" y="29.9">Steel</text>
<text x="188.2" y="37.2">2</text>
<text x="203.3" y="37.2">1</text>
<text x="213.1" y="37.3">Mounting board</text>
<text x="258.3" y="37.4">Steel</text>
<text x="188.1" y="44.8">3</text>
<text x="203.3" y="44.8">1</text>
<text x="213.3" y="44.9">Servo motor</text>
<text x="258.3" y="44.9">Steel</text>
<text x="188.2" y="52.2">4</text>
<text x="203.3" y="52.2">1</text>
<text x="213.3" y="52.4">Solar panel</text>
<text x="258.3" y="52.4">Steel</text>
<text x="213.2" y="58.2">mounting plate</text>
<text x="188.1" y="65.6">5</text>
<text x="203.3" y="65.7">1</text>
<text x="213.1" y="65.7">Monocrystalline</text>
<text x="258.2" y="65.8">Generic</text>
<text x="213.3" y="71.6">solar panels</text>
<text x="188.2" y="78.9">6</text>
<text x="203.3" y="78.9">1</text>
<text x="213.1" y="79">Motor box</text>
<text x="258.3" y="79.1">Steel</text>
<text x="188.1" y="86.4">7</text>
<text x="203.3" y="86.4">1</text>
<text x="213.3" y="86.6">Stand plate</text>
<text x="258.3" y="86.6">Steel</text>
<text x="188.1" y="94">8</text>
<text x="203.3" y="94">1</text>
<text x="213.1" y="94.1">Photoresistor v2</text>
<text x="188.1" y="101.4">9</text>
<text x="203.3" y="101.4">1</text>
<text x="213.1" y="101.5">Photoresistor v2</text>
<text x="213.2" y="107.4">(1)</text>
<text x="186.6" y="114.9">10</text>
<text x="203.3" y="114.9">1</text>
<text x="213.1" y="114.9">Photoresistor v2</text>
<text x="213.2" y="120.9">(2)</text>
<text x="186.9" y="128.3">11</text>
<text x="203.3" y="128.3">1</text>
<text x="213.1" y="128.4">Photoresistor v2</text>
<text x="213.2" y="134.3">(3)</text>
<text x="186.6" y="141.7">12</text>
<text x="203.3" y="141.7">1</text>
<text x="213.1" y="141.9">HCSR04 Ultrasonic</text>
<text x="258.3" y="141.9">Steel</text>
<text x="213.3" y="147.8">Sensor</text>
<text x="166" y="161.4">Ching Hei Yu</text>
<text x="203.2" y="161.4">19/4/2024</text>
<text x="274.7" y="198.6">1/12</text>
</g>
<g font-size="2.5">
<text x="108" y="155.7">Dept.</text>
<text x="132" y="155.7">Technical reference</text>
<text x="166" y="155.7">Created by</text>
<text x="227" y="155.7">Approved by</text>
<text x="166" y="165.7">Document type</text>
<text x="227" y="165.7">Document status</text>
<text x="166" y="175.7">Title</text>
<text x="227" y="175.7">DWG No.</text>
<text x="227" y="192.7">Rev.</text>
<text x="237" y="192.7">Date of issue</text>
<text x="273" y="192.7">Sheet</text>
</g>
</svg>
